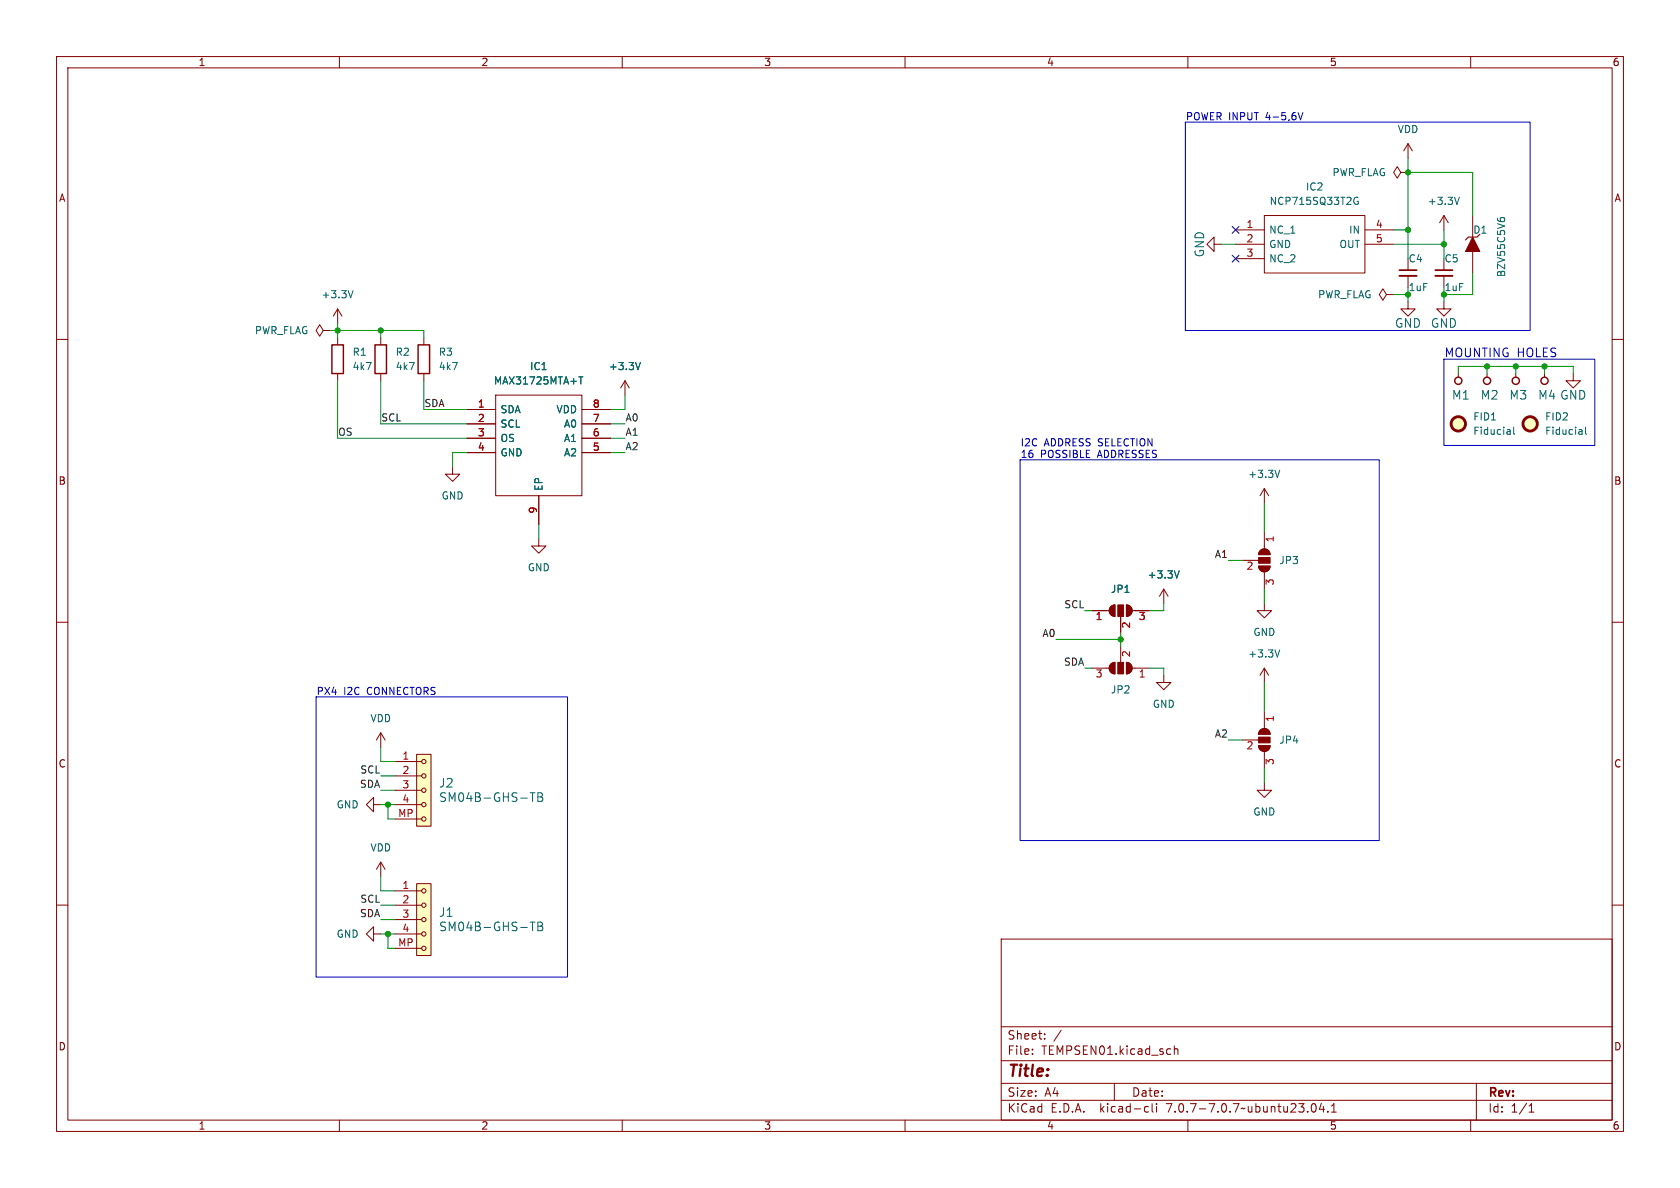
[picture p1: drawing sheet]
<svg xmlns="http://www.w3.org/2000/svg" width="297mm" height="210mm" viewBox="0 0 297 210" stroke-linecap="round" stroke-linejoin="round" font-family="sans-serif">
<g fill="none" stroke="#840000" stroke-width=".18">
<path d="M10 10h277v190h-277zM12 12h273v186h-273zM60 10v2M110 10v2M160 10v2M210 10v2M260 10v2M223.5 38.1h17.8v10.2h-17.8zM247.6 30.5l-.6-1-.6 1 .6 1 .6-1h1.3M248.9 30.5h.1M248.9 25.4l-.7 1.3M248.9 25.4v2.5"/>
<path d="M248.9 25.4l.8 1.3M255.3 38.1l-.8 1.3M255.3 38.1v2.5M255.3 38.1l.7 1.3M260.3 38.1v3.8M10 60h2M57.1 58.4l-.6-1-.6 1 .6 1 .6-1h1.3M58.4 58.4h.1M59.7 54.6v2.6M59.7 59.7v1.3M59.7 54.6l-.8 1.3M59.7 54.6l.8 1.3"/>
<path d="M67.3 59.7v1.3M74.9 59.7v1.3M214.6 43.2v-1.3l-1.2 1.3 1.2 1.3v-1.3h1.3M218.4 40.6h5.1M218.4 43.2h5.1M218.4 45.7h5.1M241.3 40.6h5.1M241.3 43.2h5.1M245.1 52.1l-.6-1-.7 1 .7 1 .6-1h1.3M246.4 52.1h.1M248.9 53.3v1.3h1.3l-1.3 1.3-1.3-1.3h1.3M248.9 45.7v2.1"/>
<path d="M248.9 48.8v2M255.3 53.3v1.3h1.2l-1.2 1.3-1.3-1.3h1.3M255.3 45.7v2.1M255.3 48.8v2M260.3 44.5v3.8M285 60h2M59.7 66v1.3M67.3 66v1.3M74.9 66v1.3M82.5 72.4h5.1M82.5 74.9h5.1M82.5 77.5h5.1"/>
<path d="M87.6 69.9h15.3v17.7h-15.3zM102.9 72.4h5M102.9 74.9h5M102.9 77.5h5M110.5 67.3l-.8 1.3M110.5 67.3v2.6M110.5 67.3l.8 1.3M257.8 66v.7M262.9 66v.7M268 66v.7M273 66v.7M278.1 66v1.3h1.3l-1.3 1.3-1.2-1.3h1.2"/>
<path d="M80 82.6v1.2h1.3l-1.3 1.3-1.3-1.3h1.3M82.5 80h5.1M95.2 95.3v1.2h1.3l-1.3 1.3-1.2-1.3h1.2M95.2 87.6v5.1M102.9 80h5M219.7 99.1h2.8M222.8 97.3a1.02 1.02 0 0 1 1.1-.2 1.02 1.02 0 0 1 .6 .9h-2zM223.5 86.4v2.5M223.5 94v3M223.5 86.4l-.7 1.2M223.5 86.4l.8 1.2M10 110h2"/>
<path d="M193 118.1h3.1M193 108h3.1M196.4 117.4l.7-.3v2a1.02 1.02 0 0 1-.9-.6 1.02 1.02 0 0 1 .2-1.1zM196.4 107.2l.7-.3v2.1a1.02 1.02 0 0 1-.9-.7 1.02 1.02 0 0 1 .2-1.1zM198.1 109v2.8M198.1 114.3v2.8M199.1 117.1a1.02 1.02 0 0 1 1 1 1.02 1.02 0 0 1-1 1zM199.1 106.9a1.02 1.02 0 0 1 1 1.1 1.02 1.02 0 0 1-1 1zM200.2 118.1h3M200.2 108h3M205.7 119.4v1.3h1.3l-1.3 1.2-1.2-1.2h1.2M205.7 104.1l-.7 1.3"/>
<path d="M205.7 104.1v2.6M205.7 104.1l.8 1.3M222.5 100.1h2a1.02 1.02 0 0 1-1 1 1.02 1.02 0 0 1-1-1zM223.5 106.7v1.3h1.3l-1.3 1.2-1.3-1.2h1.3M223.5 101.1v3M223.5 118.1v2.6M223.5 118.1l-.7 1.3M223.5 118.1l.8 1.3M285 110h2M67.3 129.5l-.8 1.3M67.3 129.5v2.6M67.3 129.5l.8 1.3"/>
<path d="M69.8 139.7h4.7M69.8 137.2h4.7M69.8 134.6h4.7M73.7 133.4h2.5v12.7h-2.5zM219.7 130.8h2.8M222.5 131.8h2a1.02 1.02 0 0 1-1 1 1.02 1.02 0 0 1-1-1zM222.8 129.1a1.02 1.02 0 0 1 1.1-.2 1.02 1.02 0 0 1 .6 .9h-2zM223.5 138.4v1.3h1.3l-1.3 1.3-1.3-1.3h1.3M223.5 125.7v3.1M223.5 132.8v3.1M10 160h2M66 142.2v-1.2l-1.2 1.2 1.2 1.3v-1.3h1.3"/>
<path d="M67.3 152.4v2.5M67.3 152.4l-.8 1.3M67.3 152.4l.8 1.3M69.8 144.8h4.7M69.8 142.2h4.7M69.8 157.5h4.7M73.7 156.2h2.5v12.7h-2.5zM285 160h2M66 165.1v-1.3l-1.2 1.3 1.2 1.3v-1.3h1.3M69.8 167.6h4.7M69.8 165.1h4.7M69.8 162.6h4.7"/>
<path d="M69.8 160h4.7M177 166h108v32h-108zM60 198v2M110 198v2M160 198v2M177 194.5h108M177 191.5h108M177 187.5h108M177 181.5h108M182.5 186.3v.1M182.5 185.5v.1M184.7 183.6v.1"/>
<path d="M184.7 182.8v.1M187.6 182.1l-1.3 2M197 191.5v3M202.6 195.6l.4 .1M203 196.5l-.4 .1M203.7 195.1v1.3l.2 .2M204.5 195.1v.1M204.5 195.6v1M207.6 184.9v1.5M207.6 185.5l.2-.1 .4 .1v.9M210 198v2M232 195.2l.2-.1a.81 .81 0 0 1 .6 .6 .81 .81 0 0 1-.3 .8l-.2 .1a.81 .81 0 0 1-.6-.6 .81 .81 0 0 1 .3-.8z"/>
<path d="M233.6 195l-.4 1.1h1M234 195.6v1M234.7 196.5v.1M235.4 196.6h.8M235.4 195.5l.4-.4v1.5M260 198v2M261 191.5v6.5M270.3 196.6h.9M270.3 195.5l.4-.4v1.5"/>
<circle cx="74.9" cy="139.7" r=".38"/>
<circle cx="74.9" cy="134.6" r=".38"/>
<circle cx="74.9" cy="137.2" r=".38"/>
<circle cx="74.9" cy="157.5" r=".38"/>
<circle cx="74.9" cy="142.2" r=".38"/>
<circle cx="74.9" cy="144.8" r=".38"/>
<circle cx="74.9" cy="162.6" r=".38"/>
<circle cx="74.9" cy="160" r=".38"/>
<circle cx="74.9" cy="165.1" r=".38"/>
<circle cx="74.9" cy="167.6" r=".38"/>
</g>
<g fill="none" stroke="#006464" stroke-width=".18">
<path d="M239.9 35.6h.2v.5h-.3l-.3-.1M240.1 34.9h-.3l-.3 .2M258 34.9l-.4 1.2M264.7 38.6v.2M265.2 38.7l.3-.2h.3l.2 .2M62.4 51.4l-.4 1.2M102.3 66.6h.8M102.7 66.6v1.3M113.2 64.1l-.4 1.2M266.9 76l.1 .8M267 76.7l-.1 .1M267 76.2l-.1 .1"/>
<path d="M267.6 75.5v1.1l.2 .2M279.6 76l.1 .8M279.7 76.7l-.1 .1M279.7 76.2l-.1 .1M280.3 75.5v1.1l.2 .2M226.2 83.1l-.4 1.3M208.5 100.9l-.5 1.3M226.2 114.9l-.4 1.2M93.7 140.1h.9M94.1 140.1v1.6M95.1 140.1h.5l.2 .2 .1 .3-.3 .3a.41 .41 0 0 1 .4 .3 .41 .41 0 0 1-.3 .5h-.6zM95.1 140.9h.5"/>
<path d="M93.7 163h.9M94.1 163v1.5M95.1 163h.5l.2 .1 .1 .3-.3 .3a.41 .41 0 0 1 .4 .4 .41 .41 0 0 1-.3 .4h-.6zM95.1 163.7h.5"/>
</g>
<g fill="#ffffc2" stroke="#ffffc2" stroke-width=".18">
<path d="M73.7 133.4h2.5v12.7h-2.5z"/>
<path d="M73.7 156.2h2.5v12.7h-2.5z"/>
<circle cx="270.5" cy="74.9" r="1.27"/>
<circle cx="257.8" cy="74.9" r="1.27"/>
</g>
<path d="M261.6 41.4l-.5 .5h-1.5l-.5 .5" fill="none" stroke="#840000" stroke-width=".2"/>
<g fill="#840000" stroke="#840000" stroke-width=".18">
<path d="M260.3 41.9l1.3 2.6h-2.5z"/>
<path d="M222.8 129.1a1.02 1.02 0 0 1 1.1-.2 1.02 1.02 0 0 1 .6 .9h-2z"/>
<path d="M222.5 130.3h2v1h-2z"/>
<path d="M222.5 131.8h2a1.02 1.02 0 0 1-1 1 1.02 1.02 0 0 1-1-1z"/>
<path d="M199.1 117.1a1.02 1.02 0 0 1 1 1 1.02 1.02 0 0 1-1 1z"/>
<path d="M197.6 117.1h1v2h-1z"/>
<path d="M196.4 117.4l.7-.3v2a1.02 1.02 0 0 1-.9-.6 1.02 1.02 0 0 1 .2-1.1z"/>
<path d="M196.4 107.2l.7-.3v2.1a1.02 1.02 0 0 1-.9-.7 1.02 1.02 0 0 1 .2-1.1z"/>
<path d="M197.6 106.9h1v2.1h-1z"/>
<path d="M199.1 106.9a1.02 1.02 0 0 1 1 1.1 1.02 1.02 0 0 1-1 1z"/>
<path d="M222.8 97.3a1.02 1.02 0 0 1 1.1-.2 1.02 1.02 0 0 1 .6 .9h-2z"/>
<path d="M222.5 98.6h2v1h-2z"/>
<path d="M222.5 100.1h2a1.02 1.02 0 0 1-1 1 1.02 1.02 0 0 1-1-1z"/>
</g>
<g fill="none" stroke="#840000" stroke-width=".51">
<circle cx="257.8" cy="74.9" r="1.27"/>
<circle cx="270.5" cy="74.9" r="1.27"/>
</g>
<path d="M247.4 48.8h3M253.7 48.8h3.1" fill="none" stroke="#840000" stroke-width=".33"/>
<path d="M247.4 47.8h3M253.7 47.8h3.1" fill="none" stroke="#840000" stroke-width=".3"/>
<g fill="none" stroke="#840000" stroke-width=".25">
<path d="M58.7 61h2v5h-2zM66.3 61h2v5h-2zM73.9 61h2v5h-2z"/>
<circle cx="257.8" cy="67.3" r=".63"/>
<circle cx="262.9" cy="67.3" r=".63"/>
<circle cx="268" cy="67.3" r=".63"/>
<circle cx="273" cy="67.3" r=".63"/>
</g>
<path d="M229.5 19.9l.4 1.3 .4-1.3M209.5 21.6h61v36.8h-61zM255.3 63.5h26.6v15.2h-26.6zM180.3 81.3h63.5v67.3h-63.5zM55.9 123.2h44.4v49.5h-44.4z" fill="none" stroke="#0000c2" stroke-width=".18"/>
<g fill="none" stroke="#009600" stroke-width=".18">
<path d="M248.9 30.5h11.4v7.6M248.9 27.9v17.8M58.4 58.4h16.5v1.3M59.7 57.2v2.5M67.3 58.4v1.3M215.9 43.2h2.5M246.4 52.1h2.5v1.2M246.4 43.2h8.9M246.4 40.6h2.5M255.3 40.6v5.1M260.3 48.3v3.8h-5v1.2M59.7 67.3v10.2h22.8"/>
<path d="M67.3 67.3v7.6h15.2M74.9 67.3v5.1h7.6M107.9 77.5h2.6M107.9 74.9h2.6M110.5 69.9v2.5h-2.6M257.8 66v-1.2h20.3v1.2M262.9 64.8v1.2M268 64.8v1.2M273 64.8v1.2M82.5 80h-2.5v2.6M95.2 92.7v2.6M107.9 80h2.6"/>
<path d="M217.2 99.1h2.5M223.5 88.9v5.1M186.7 113h11.4M191.8 108h1.2M191.8 118.1h1.2M198.1 111.8v2.5M203.2 118.1h2.5v1.3M205.7 106.7v1.3h-2.5M223.5 104.1v2.6M67.3 137.2h2.5M67.3 139.7h2.5M67.3 132.1v2.5h2.5"/>
<path d="M217.2 130.8h2.5M223.5 120.7v5M223.5 135.9v2.5M67.3 142.2h2.5M67.3 154.9v2.6h2.5M68.6 142.2v2.6h1.2M67.3 162.6h2.5M67.3 165.1h2.5M67.3 160h2.5M68.6 165.1v2.5h1.2"/>
</g>
<path d="M217.8 45.1l1.2 1.2M217.8 40l1.2 1.2M219 45.1l-1.2 1.2M219 40l-1.2 1.2" fill="none" stroke="#000084" stroke-width=".18"/>
<g fill="#009600" stroke="#009600" stroke-width=".18">
<circle cx="67.3" cy="58.4" r=".46"/>
<circle cx="59.7" cy="58.4" r=".46"/>
<circle cx="248.9" cy="30.5" r=".46"/>
<circle cx="248.9" cy="40.6" r=".46"/>
<circle cx="255.3" cy="43.2" r=".46"/>
<circle cx="68.6" cy="165.1" r=".46"/>
<circle cx="198.1" cy="113" r=".46"/>
<circle cx="68.6" cy="142.2" r=".46"/>
<circle cx="255.3" cy="52.1" r=".46"/>
<circle cx="248.9" cy="52.1" r=".46"/>
<circle cx="262.9" cy="64.8" r=".46"/>
<circle cx="273" cy="64.8" r=".46"/>
<circle cx="268" cy="64.8" r=".46"/>
</g>
<text font-size="2.8" fill="#840000" x="178" y="190.9">Title:</text>
<g font-size="2.1" fill="#006464">
<text x="213.1" y="45.6" transform="rotate(-90 213.1 45.6)">GND</text>
<text x="246.5" y="58.1">GND</text>
<text x="252.9" y="58.1">GND</text>
<text x="256.6" y="70.8">M1</text>
<text x="261.7" y="70.8">M2</text>
<text x="266.8" y="70.8">M3</text>
<text x="271.8" y="70.8">M4 GND</text>
<text x="77.5" y="139.4">J2</text>
<text x="77.5" y="142">SM04B-GHS-TB</text>
<text x="77.5" y="162.3">J1</text>
<text x="77.5" y="164.8">SM04B-GHS-TB</text>
</g>
<text font-size="2.1" fill="#0000c2" x="255.3" y="63.3">MOUNTING HOLES</text>
<g font-size="2.1" fill="#840000">
<text x="178" y="184">Sheet:</text>
<text x="178" y="186.7">File:</text>
<text x="184.1" y="186.7">TEMPSEN01.kicad_sch</text>
<text x="178" y="196.9">KiCad</text>
<text x="178" y="194.1">Size:</text>
<text x="184.7" y="194.1">A4</text>
<text x="185.7" y="196.9">E.D.A.</text>
<text x="194.6" y="196.9">kicad-cli</text>
<text x="200" y="194.1">Date:</text>
<text x="206.5" y="196.9">7.0.7-7.0.7~ubuntu23.04.1</text>
<text x="263" y="194.3">Rev:</text>
<text x="263" y="196.9">Id:</text>
<text x="267.1" y="196.9">1/1</text>
</g>
<g font-size="1.8" fill="#840000">
<text x="35" y="11.9">1</text>
<text x="85" y="11.9">2</text>
<text x="135" y="11.9">3</text>
<text x="185" y="11.9">4</text>
<text x="235" y="11.9">5</text>
<text x="285" y="11.9">6</text>
<text x="10.3" y="35.9">A</text>
<text x="285.3" y="35.9">A</text>
<text x="10.3" y="85.9">B</text>
<text x="285.3" y="85.9">B</text>
<text x="10.3" y="135.9">C</text>
<text x="285.3" y="135.9">C</text>
<text x="10.3" y="185.9">D</text>
<text x="285.3" y="185.9">D</text>
<text x="35" y="199.9">1</text>
<text x="85" y="199.9">2</text>
<text x="135" y="199.9">3</text>
<text x="185" y="199.9">4</text>
<text x="235" y="199.9">5</text>
<text x="285" y="199.9">6</text>
</g>
<g font-size="1.8" fill="#0000c2">
<text x="209.5" y="21.3">POWER INPUT</text>
<text x="223.9" y="21.3">4-5,6V</text>
<text x="180.3" y="79">I2C</text>
<text x="180.3" y="81">16</text>
<text x="183.9" y="81">POSSIBLE</text>
<text x="184.6" y="79">ADDRESS SELECTION</text>
<text x="194.2" y="81">ADDRESSES</text>
<text x="55.9" y="122.9">PX4</text>
<text x="60.7" y="122.9">I2C</text>
<text x="65" y="122.9">CONNECTORS</text>
</g>
<g font-size="1.8" fill="#006464">
<text x="247" y="23.7">VDD</text>
<text x="230.8" y="33.9">IC2</text>
<text x="235.5" y="31.3">PWR_FLAG</text>
<text x="224.3" y="41.5">NC_1</text>
<text x="224.4" y="36.4">NCP715SQ33T2G</text>
<text x="238.4" y="41.5">IN</text>
<text x="252.3" y="36.4">+3.3V</text>
<text x="260.4" y="41.5">D1</text>
<text x="224.3" y="44">GND</text>
<text x="224.3" y="46.6">NC_2</text>
<text x="236.7" y="44">OUT</text>
<text x="248.9" y="46.6">C4</text>
<text x="255.3" y="46.6">C5</text>
<text x="56.7" y="52.9">+3.3V</text>
<text x="232.9" y="52.9">PWR_FLAG</text>
<text x="266.3" y="49.1" transform="rotate(-90 266.3 49.1)">BZV55C5V6</text>
<text x="45" y="59.3">PWR_FLAG</text>
<text x="62.2" y="63.1">R1</text>
<text x="62.2" y="65.6">4k7</text>
<text x="69.9" y="63.1">R2</text>
<text x="69.9" y="65.6">4k7</text>
<text x="77.5" y="63.1">R3</text>
<text x="77.5" y="65.6">4k7</text>
<text x="93.6" y="65.6">IC1</text>
<text x="107.5" y="65.6">+3.3V</text>
<text x="87.2" y="68.2">MAX31725MTA+T</text>
<text x="88.4" y="73.3">SDA</text>
<text x="88.4" y="75.8">SCL</text>
<text x="98.3" y="73.3">VDD</text>
<text x="99.6" y="75.8">A0</text>
<text x="260.4" y="74.5">FID1</text>
<text x="260.4" y="77.1">Fiducial</text>
<text x="273.1" y="74.5">FID2</text>
<text x="273.1" y="77.1">Fiducial</text>
<text x="88.4" y="78.3">OS</text>
<text x="88.4" y="80.9">GND</text>
<text x="99.6" y="80.9">A2</text>
<text x="99.6" y="78.3">A1</text>
<text x="78" y="88.5">GND</text>
<text x="96.1" y="86.9" transform="rotate(-90 96.1 86.9)">EP</text>
<text x="220.6" y="84.7">+3.3V</text>
<text x="93.2" y="101.2">GND</text>
<text x="226.1" y="99.9">JP3</text>
<text x="196.3" y="105">JP1</text>
<text x="202.8" y="102.5">+3.3V</text>
<text x="221.5" y="112.6">GND</text>
<text x="220.6" y="116.4">+3.3V</text>
<text x="196.3" y="122.8">JP2</text>
<text x="203.7" y="125.3">GND</text>
<text x="65.4" y="127.9">VDD</text>
<text x="226.1" y="131.7">JP4</text>
<text x="59.4" y="143.1">GND</text>
<text x="221.5" y="144.4">GND</text>
<text x="65.4" y="150.7">VDD</text>
<text x="59.4" y="166">GND</text>
</g>
<g font-size="1.8" fill="#a90000">
<text x="220.3" y="40.4">1</text>
<text x="243.1" y="40.4">4</text>
<text x="220.3" y="42.9">2</text>
<text x="220.3" y="45.5">3</text>
<text x="243.1" y="42.9">5</text>
<text x="84.4" y="72.1">1</text>
<text x="84.4" y="74.7">2</text>
<text x="84.4" y="77.2">3</text>
<text x="104.7" y="77.2">6</text>
<text x="104.7" y="74.7">7</text>
<text x="104.7" y="72.1">8</text>
<text x="84.4" y="79.8">4</text>
<text x="104.7" y="79.8">5</text>
<text x="95" y="90.9" transform="rotate(-90 95 90.9)">9</text>
<text x="225.5" y="96" transform="rotate(-90 225.5 96)">1</text>
<text x="220.3" y="101">2</text>
<text x="225.5" y="103.6" transform="rotate(-90 225.5 103.6)">3</text>
<text x="193.6" y="109.9">1</text>
<text x="200.1" y="111.2" transform="rotate(-90 200.1 111.2)">2</text>
<text x="201.2" y="109.9">3</text>
<text x="200.1" y="116.3" transform="rotate(-90 200.1 116.3)">2</text>
<text x="193.6" y="120.1">3</text>
<text x="201.2" y="120.1">1</text>
<text x="225.5" y="127.7" transform="rotate(-90 225.5 127.7)">1</text>
<text x="71" y="134.4">1</text>
<text x="71" y="136.9">2</text>
<text x="220.3" y="132.8">2</text>
<text x="225.5" y="135.3" transform="rotate(-90 225.5 135.3)">3</text>
<text x="71" y="139.4">3</text>
<text x="71" y="142">4</text>
<text x="70.3" y="144.5">MP</text>
<text x="71" y="157.2">1</text>
<text x="71" y="159.8">2</text>
<text x="70.3" y="167.4">MP</text>
<text x="71" y="162.3">3</text>
<text x="71" y="164.8">4</text>
</g>
<g font-size="1.8" fill="#009600">
<text x="248.9" y="51.7">1uF</text>
<text x="255.3" y="51.7">1uF</text>
</g>
<g font-size="1.8" fill="#0f0f0f">
<text x="59.7" y="77.1">OS</text>
<text x="67.3" y="74.6">SCL</text>
<text x="74.9" y="72">SDA</text>
<text x="110.5" y="74.6">A0</text>
<text x="110.5" y="77.1">A1</text>
<text x="110.5" y="79.7">A2</text>
<text x="214.7" y="98.7">A1</text>
<text x="188.1" y="107.6">SCL</text>
<text x="184.2" y="112.7">A0</text>
<text x="188" y="117.8">SDA</text>
<text x="214.7" y="130.5">A2</text>
<text x="63.6" y="136.8">SCL</text>
<text x="63.5" y="139.4">SDA</text>
<text x="63.6" y="159.7">SCL</text>
<text x="63.5" y="162.2">SDA</text>
</g>
</svg>
